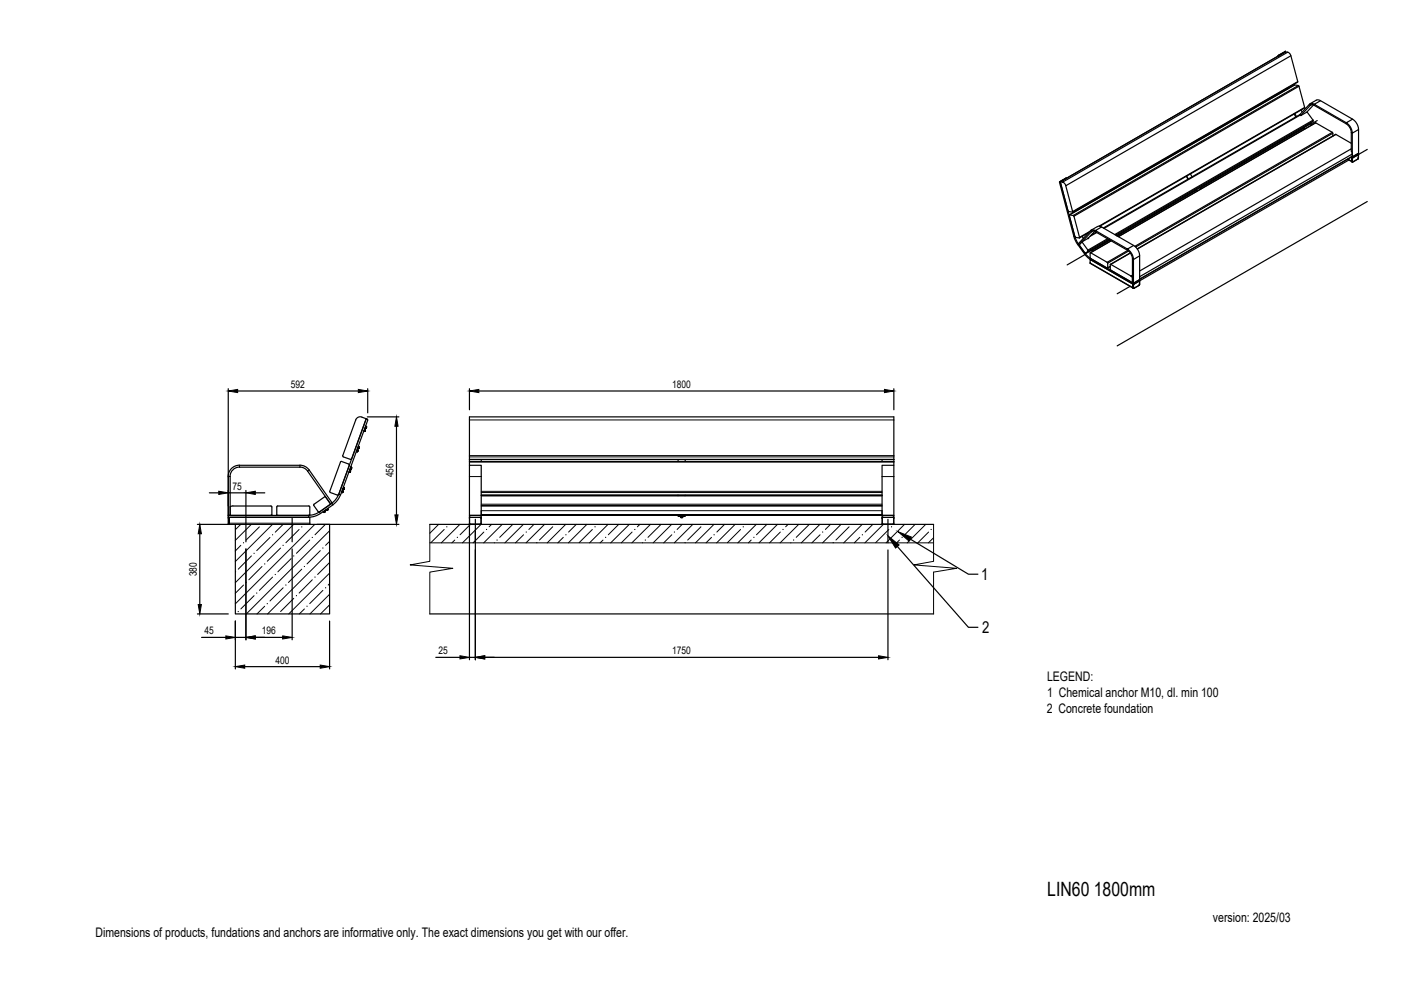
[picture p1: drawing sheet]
<svg xmlns="http://www.w3.org/2000/svg" width="297mm" height="210mm" viewBox="0 0 297 210" stroke-linecap="round" stroke-linejoin="round" font-family="sans-serif">
<!-- layer: SRAFY -->
<g fill="none" stroke="#000" stroke-width=".21">
<path d="M51 111.2l-1.1 1.1M51.1 115.6l-1.2 1.2M53.3 111.2l-3.4 3.4M53.3 117.9l-2.8 2.8M55 111.7l-2.8 2.8M57.2 114l-2.8 2.7M57.8 111.2l-7.9 7.9M59.5 116.2l-2.8 2.8M60 111.2l-1.6 1.6M61.7 118.4l-2.8 2.8M62.3 111.2l-12.4 12.3M63.4 112.3l-2.8 2.8"/>
<path d="M65.7 114.5l-2.8 2.8M66.7 111.2l-16.8 16.8M67.9 116.7l-2.8 2.9M69 111.2l-2.2 2.2M69.9 112.5l-17.7 17.7M69.9 117l-13.2 13.2M69.9 114.8l-.9 .8M69.9 119.3l-2.6 2.5M91.1 111.2v7.8l-4.1 .8 9 .7-4.9 .8v8.9M91.1 115.1h106.8M93 111.2l-1.9 1.9M94.2 112.3l-2.8 2.8"/>
<path d="M96.4 114.5l-.6 .6M97.5 111.2l-3.9 3.9M99.7 111.2l-2.2 2.2M102 111.2l-3.9 3.9M102.6 112.8l-2.3 2.3M104.2 111.2l-.5 .5M104.8 115.1h.1M106.5 111.2l-3.9 3.9M108.7 111.2l-2.8 2.7M111 111.2l-4 3.9M111 113.4l-1.7 1.7M113.2 111.2l-1.1 1.1"/>
<path d="M115.5 111.2l-4 3.9M117.2 111.7l-2.8 2.8M119.4 113.9l-1.1 1.2M119.9 111.2l-3.9 3.9M122.2 111.2l-1.6 1.6M124.4 111.2l-3.9 3.9M125.6 112.3l-2.8 2.8M127.9 114.5l-.7 .6M128.9 111.2l-3.9 3.9M131.2 111.2l-2.2 2.2M133.4 111.2l-3.9 3.9M134 112.8l-2.3 2.3"/>
<path d="M135.7 111.2l-.6 .5M136.3 115.1h-.1M137.9 111.2l-3.9 3.9M140.2 111.2l-2.8 2.7M142.4 111.2l-3.9 3.9M142.4 113.4l-1.7 1.7M144.6 111.2l-1 1.1M146.9 111.2l-3.9 3.9M148.6 111.7l-2.8 2.8M150.9 113.9l-1.2 1.2M151.4 111.2l-3.9 3.9M153.6 111.2l-1.6 1.6"/>
<path d="M155.9 111.2l-4 3.9M157 112.3l-2.8 2.8M159.3 114.5l-.6 .6M160.3 111.2l-3.9 3.9M162.6 111.2l-2.2 2.2M164.8 111.2l-3.9 3.9M165.4 112.8l-2.2 2.3M167.1 111.2l-.5 .5M167.7 115.1h-.1M169.3 111.2l-3.9 3.9M171.6 111.2l-2.8 2.7M173.8 111.2l-3.9 3.9"/>
<path d="M173.9 113.4l-1.8 1.7M176.1 111.2l-1.1 1.1M178.3 111.2l-3.9 3.9M180 111.7l-2.8 2.8M182.3 113.9l-1.2 1.2M182.8 111.2l-3.9 3.9M185 111.2l-1.6 1.6M187.3 111.2l-3.9 3.9M188.5 112.3l-2.8 2.8M190.7 114.5l-.6 .6M191.8 111.2l-3.9 3.9M194 111.2l-2.2 2.2"/>
<path d="M196.3 111.2l-4 3.9M196.9 112.8l-2.3 2.3M197.9 111.2v7.8l-4.1 .8 9 .7-4.9 .8v8.9M197.9 114l-1.1 1.1M51.6 124.1l-1.7 1.7M53.9 126.3l-2.8 2.8M55.5 120.1l-2.7 2.8M56.1 128.5l-1.6 1.7M57.8 122.4l-2.8 2.8M60 124.6l-2.8 2.8M62.3 126.9l-2.8 2.8M64 120.7l-2.8 2.8"/>
<path d="M64.5 129.1l-1 1.1M66.2 122.9l-2.8 2.8M68.5 125.2l-2.8 2.8M69.9 121.5l-8.7 8.7M69.9 126l-4.2 4.2M69.9 123.8l-.3 .3M69.9 128.2l-1.9 2"/>
</g>
<g fill="#000" stroke="#000" stroke-width=".21">
<circle cx="51.6" cy="115.1" r=".04"/>
<circle cx="56.1" cy="119.6" r=".04"/>
<circle cx="57.8" cy="113.4" r=".04"/>
<circle cx="62.3" cy="117.9" r=".04"/>
<circle cx="66.2" cy="113.9" r=".04"/>
<circle cx="68.5" cy="116.2" r=".04"/>
<circle cx="94.7" cy="111.7" r=".04"/>
<circle cx="97" cy="113.9" r=".04"/>
<circle cx="103.1" cy="112.3" r=".04"/>
<circle cx="113.8" cy="115" r=".04"/>
<circle cx="143" cy="112.8" r=".04"/>
<circle cx="159.8" cy="113.9" r=".04"/>
<circle cx="176.7" cy="115" r=".04"/>
<circle cx="189" cy="111.7" r=".04"/>
<circle cx="50.5" cy="129.7" r=".04"/>
<circle cx="54.4" cy="125.7" r=".04"/>
<circle cx="56.7" cy="128" r=".04"/>
<circle cx="65.1" cy="128.5" r=".04"/>
<circle cx="66.8" cy="122.4" r=".04"/>
<circle cx="69" cy="124.6" r=".04"/>
</g>
<!-- layer: OSY -->
<path d="M52.1 109.9v5M61.9 109.9v5M100.8 110.1v5M188.3 110.1v5" fill="none" stroke="#000" stroke-width=".25"/>
<!-- layer: OBRYSOVA -->
<path d="M91.1 111.2h106.8M91.1 130.2h106.8" fill="none" stroke="#000" stroke-width=".25"/>
<!-- layer: 0 -->
<g fill="#000" stroke="#000" stroke-width=".21">
<path d="M48.4 82.9l2-.3v.6zM76 82.6l2 .3-2 .3zM84.1 88.4l.3 2h-.7zM99.5 82.9l2-.3v.6zM187.5 82.6l2 .3-2 .3zM42.4 111.2l.3 2h-.7zM46.4 104.2l2 .3-2 .3zM52.1 104.5l2-.3v.6zM83.7 109.2h.7l-.3 2zM188.3 113.6l2.3 1.9-.7 .7zM190.4 112.7l2.8 1.2-.5 .8zM42 128.2h.7l-.3 2z"/>
<path d="M47.9 134.8l2 .3-2 .4zM52.1 135.1l2-.3v.7zM59.9 134.8l2 .3-2 .4zM97.5 139l2 .4-2 .3zM100.8 139.4l2-.4v.7zM186.3 139l2 .4-2 .3zM49.9 141.3l2-.3v.7zM67.9 141l2 .3-2 .4z"/>
<circle cx="271" cy="11.9" r=".11"/>
<circle cx="271.2" cy="11.8" r=".11"/>
<circle cx="288" cy="32.8" r=".11"/>
<circle cx="228.6" cy="51.7" r=".11"/>
<circle cx="230" cy="53.7" r=".11"/>
<circle cx="230.7" cy="50.5" r=".11"/>
<circle cx="74.2" cy="100" r=".11"/>
<circle cx="74.2" cy="99.9" r=".11"/>
<circle cx="74.2" cy="99.8" r=".08"/>
<circle cx="74.2" cy="99.8" r=".11"/>
<circle cx="74.3" cy="99.8" r=".11"/>
<circle cx="74.4" cy="99.4" r=".11"/>
<circle cx="74.4" cy="99.3" r=".11"/>
<circle cx="74.4" cy="99.2" r=".11"/>
<circle cx="74.5" cy="99.2" r=".11"/>
<circle cx="74.5" cy="99.1" r=".11"/>
<circle cx="75.7" cy="95.7" r=".11"/>
<circle cx="75.8" cy="95.6" r=".08"/>
<circle cx="75.8" cy="95.6" r=".11"/>
<circle cx="75.8" cy="95.5" r=".11"/>
<circle cx="76" cy="95.1" r=".11"/>
<circle cx="76" cy="95" r=".11"/>
<circle cx="76" cy="94.9" r=".11"/>
<circle cx="76.1" cy="94.8" r=".08"/>
<circle cx="76.1" cy="94.8" r=".11"/>
<circle cx="76.1" cy="94.9" r=".11"/>
<circle cx="77.3" cy="91.4" r=".11"/>
<circle cx="77.3" cy="91.3" r=".08"/>
<circle cx="77.3" cy="91.3" r=".11"/>
<circle cx="77.4" cy="91.3" r=".11"/>
<circle cx="77.4" cy="91.2" r=".11"/>
<circle cx="77.5" cy="90.8" r=".11"/>
<circle cx="77.6" cy="90.7" r=".11"/>
<circle cx="77.6" cy="90.6" r=".11"/>
<circle cx="77.6" cy="90.5" r=".11"/>
<circle cx="68.7" cy="108.6" r=".11"/>
<circle cx="68.8" cy="108.5" r=".11"/>
<circle cx="68.9" cy="108.5" r=".11"/>
<circle cx="68.9" cy="108.4" r=".11"/>
<circle cx="69.3" cy="108.2" r=".11"/>
<circle cx="69.3" cy="108.1" r=".11"/>
<circle cx="69.4" cy="108.1" r=".11"/>
<circle cx="69.5" cy="108" r=".11"/>
<circle cx="72.6" cy="104.4" r=".11"/>
<circle cx="72.6" cy="104.3" r=".08"/>
<circle cx="72.6" cy="104.3" r=".11"/>
<circle cx="72.6" cy="104.2" r=".11"/>
<circle cx="72.7" cy="104.1" r=".11"/>
<circle cx="72.7" cy="104.2" r=".11"/>
<circle cx="72.8" cy="103.7" r=".08"/>
<circle cx="72.8" cy="103.7" r=".11"/>
<circle cx="72.9" cy="103.6" r=".11"/>
<circle cx="72.9" cy="103.5" r=".11"/>
<circle cx="74.1" cy="100" r=".08"/>
<circle cx="74.1" cy="100" r=".11"/>
<circle cx="144.4" cy="109.7" r=".11"/>
<circle cx="144.5" cy="109.7" r=".11"/>
<circle cx="144.6" cy="109.7" r=".11"/>
<circle cx="144.7" cy="109.7" r=".11"/>
</g>
<g fill="none" stroke="#000" stroke-width=".25">
<path d="M272.4 11l-1.3 .7 1.4-.7M272.5 11l-1.5 .9M272.5 11h.1M272.5 11l-47.7 27.6M272.9 18.7v.2M273 11.1l-.5-.1-47.7 27.6M273 18.6l.1 .2M273.7 11.8l1.5 5.5-47.8 27.6-1.4-5.5M274.3 17.9l.1 .1M274.5 18l-47.8 27.6M274.5 18h-.1M275.1 17.4l-47.7 27.6"/>
<path d="M275.1 17.3v.1M275.3 18.1l.1 .2M275.3 18.1l-.8-.1-47.7 27.6M275.3 18.1l-47.8 27.6M275.4 18.3l-47.7 27.5 1.2 4.6-.9-.1-.1-.1M275.4 18.3l1.2 4.5-43.6 25.2M224.8 38.5l-.2 .1 3.1 11.5h.2M225.3 38.6l47.7-27.5 .5 .3 .2 .4-47.7 27.6-.3-.6zM225.3 38.6h-.5l1.8 6.2M226 37.8l-1.4 .7M226 37.8h.1M226.1 37.8l-1.3 .7 3.1 11.6"/>
<path d="M226.1 37.8l-1.4 .7M226.1 37.8h.1M250 31.9v.2M250.1 31.9v.2M250.9 31.4v.2M251.5 37.3l.4 .7M251.6 37.3l.4 .6M252.4 36.8l.3 .7M254.4 39.8l.2 .2M274.4 24.2l.3 .6M274.5 24.1l.4 .6M275.6 24.3l.1 .1"/>
<path d="M275.6 24.3l-41.7 24M275.7 24.4l.1 .1M275.7 24.4l-41.6 24M275.8 24.5l1.3-.8 1.3 1.8-42 24.2M275.8 23.3l.3 .4M276.4 27.1l.2 .3M276.4 27.2l-21.9 12.7M276.5 27l.2 .3M276.6 22.9l-43.4 25.1M276.6 22.8v.1M277.6 22.1l-2 2.2M277.8 26.2l.3 .3"/>
<path d="M278 22.2l-2.2 2.3M278.4 25.5v.1M278.5 22.3l-1.4 1.4M278.6 22.3l-.4-.1-.4 .2-.2-.3 .3-.2a.56 .56 0 0 1 .7 .4l6.8 4M278.9 26h.1M278.9 26l-41.8 24.2M279 26l3.5 2.1M279 26l-41.9 24.2M279.3 25.6l-1.4 .7M280 21.4l-.8-.2-1.4 .8M282.5 28.1l.1 .1M282.5 28.1l-41.9 24.1"/>
<path d="M282.6 28.3v.5M282.6 28.3l-41.8 24.1M283.2 28.5l-42.1 24.3M283.2 28.5h.1M285.4 26l1.4-.7a2.89 2.89 0 0 1 1.2 2.2l-1.3 .7a2.89 2.89 0 0 0-1.3-2.2zM285.4 26v.3a2.46 2.46 0 0 1 1.1 1.8l.2 .1v5.1M285.7 33.8l.9 .5M286 33.9l-44.4 25.7M286.5 28.1v3.9l.2 .6M286.5 30.4l-3.3-1.9-42.1 24.3M286.5 31.6l-44.9 25.9M286.6 34.2l.1 .2"/>
<path d="M286.6 33.6l.1 .7zM286.6 33.4v.1M286.7 33.2l-45.1 26M286.7 33.1v.1M286.7 33.3v.2l-.3-.1h.2v.8l-.8-.5M286.7 33.3l1.3-.8v.2l-1.3 .9M286.7 34.3v.1M286.7 33.6l.1 .7M286.8 25.3l-6.8-3.9-1.4 .7 6.8 3.9M286.8 34.3h-.1M286.8 33.4v.1M286.8 33.5l-.1 .1"/>
<path d="M286.8 34.3h.1M287.9 32.8h.1M287.9 32.8l.1 .1M287.9 33.7h.1M287.9 33.7l-1.1 .6M287.9 32.8l-1.1 .7M288 32.8v.7M288 32.8h.1M288 33.5l-.1 .2M288 32.9h.1M288 33.5h.1M288 32.9v.7"/>
<path d="M288 27.5v5l-1.3 .8M289.9 31.7l-1.9 1.1M226.6 44.8l.8 .2v-.1M227.5 45.7l.2 .1M227.5 45.7l-.8-.1 1.2 4.6M227.7 50.1l.8 1.8M227.9 50.1l.8 1.6M228 44.7v.1M228.8 51.9h.1M229.4 50.1l.3 .4M230 53.7l1.3 1.1M230 53.7l-.1 .1 .3 .4 1.1 .9"/>
<path d="M230 53.7l-1.4-2-.1 .2 1.4 1.9M230 54l-3.7 2.2M230.6 53l.1 .2M230.7 50.5l-1.3 .8M230.9 49.3l-2 1.2M231 49.1l-2.1 1.2M231.1 55l9.1 5.2v.8l-9.1-5.2zM231.1 55h.1M231.1 55.8l9.1 5.3M231.2 48.9l-2.6 2.8 .2 .2 2.8-2.9M231.4 53l.3 .3M232.1 49.1l-1.4 1.4"/>
<path d="M232.2 49.1l-.5-.1-.3 .2-.2-.3 .4-.2 .5 .1 .1 .3 6.8 4M232.4 49.2l-1 .6M232.5 49.3l-1.4 .8M233.6 48.1l-.8-.1-1.5 .8M234.7 55.6l.1 .2M234.8 50.6l-4.1 2.4-1.3-1.7-.6 .6 1.3 1.9 .6-.6M234.9 56.8h-.2M235 50.7l-4.3 2.5M235.2 50.9l-5 2.8M235.3 50.9l-3.8 2.2M235.4 56.5l-.6 .3M235.4 56.5l-.5 .3"/>
<path d="M235.4 56l4.2-2.4-4.1 2.5 4.3 2.4 .3-.2M235.5 56l-.1 .1 .1 1.2M235.5 57.3l4.6 2.6v-1.1M235.6 51.1l-4.4 2.5M236.5 49.8l41.9-24.1-.5 .5-41.2 23.8M239 52.8l1.4-.8a2.74 2.74 0 0 1 1.2 2.2l-1.3 .8a2.89 2.89 0 0 0-1.3-2.2zM239 52.8v.3a2.36 2.36 0 0 1 1.1 1.8l.2 .1v5.1l-.2-.2v-5M239.1 53.1l-4.4 2.5-3.6-2 .1 1.2 3.5 2M239.3 53.2l-4.4 2.6v1M239.8 58.5l.3 .3M240.4 52l-6.8-3.9-1.4 .8 6.8 3.9M241.5 59.6h.1"/>
<path d="M241.5 59.6l.1 .1M241.5 59.6l-1.1 .7M241.6 59.5v.1M241.6 59.7h.1M241.6 59.7v.6M241.6 58.7l45.1-26v.4l-45.1 26.1zM241.6 54.2v5.1l-1.3 .8v.2l-9-5.2v-.3l9 5.3 1.3-.8v.2l-1.3 .8M253.5 40.3l.2 .3M253.6 40.2l.2 .3M253.6 40.4l-16.7 9.6M289.9 42.7l-53 30.6M239.6 60.7l-2.7 1.6"/>
<path d="M240.2 61l.1 .1M240.2 60.3l.1 .8v-.7M240.2 60.3l.1 .1M240.2 60.2v.1M240.3 60.4h.1M240.3 60.3v.1M240.3 61.1h.1M240.4 60.2l-.1 .9M240.4 61.1h.1M241.5 60.5h.1M241.5 60.5l-1.1 .6M241.6 60.3l-.1 .2"/>
<path d="M241.6 60.3h.1M48.4 82.4v27.1M50.4 82.9h25.6M50.8 99a2 2 0 0 0-2 2M50.8 99.1h12.8M63.6 99l.7 .2 .9 .7M65.2 99.9l4.9 7 .3-.2-4.9-7a2.4 2.4 0 0 0-1.9-1.1l-12.8 .1a2.36 2.36 0 0 0-2.4 2.3v8.3h.4v-8.3M72.7 96.6l.1 .3M72.8 96.9l1.5 .5M74.1 99.6l.1 .2M74.2 99.9v.1M74.2 100h.1"/>
<path d="M74.2 99.9h.1M74.2 99.8v.1M74.2 99.8h.1M74.3 99.8h.1M74.3 99.8l-.1 .1M74.4 98.9l.1 .3M74.4 99.4h.1M74.4 99.4l-.2 .1M74.4 99.3v.1M74.4 99.3h.1M74.4 99.2v.1M74.5 99.2l-.1 .1"/>
<path d="M74.5 99.2h.1M74.5 97.3l-.2 .1M75.7 95.3l.1 .2M75.7 95.7h.1M75.7 95.7l-.2 .1M75.7 95.6h.1M75.8 95.6l-.1 .1M75.8 95.6v.1M75.8 95.6h.1M75.8 95.5h.1M75.8 95.5v.1M75.9 94.6l.2 .2"/>
<path d="M76 95.1h.1M76 95l-.2 .2M76 95h.1M76 95v.1M76 94.9v.1M76 94.9h.1M76.1 94.8h.1M76.1 94.9h-.1M76.1 94.8v.1M76.7 88.4a1.01 1.01 0 0 0-1.3 .6l-2.7 7.6M76.7 88.4l.9 .4M77.3 90.9l.1 .3"/>
<path d="M77.3 91.4h.1M77.3 91.4l-.2 .1M77.3 91.3v.1M77.3 91.3h.1M77.4 91.3h.1M77.4 91.2h.1M77.4 91.2l-.1 .1M77.5 90.3l.1 .2M77.5 90.7h.1M77.6 90.7l-.3 .1M77.6 90.7h.1M77.6 90.7l-.1 .1"/>
<path d="M77.6 90.6v.1M77.6 90.6h.1M77.6 88.7l-3 8.6M77.6 90.5h.1M77.6 90.5v.1M77.9 88.4h6.7M78 82.4v5.1M84.1 90.4v18.8M99.5 98.7h2.5v10.6h-2.5zM99.5 98.7v-10.3h90v10.3M99.5 82.4v4.5M99.5 97.8h90"/>
<path d="M99.5 97.4h90M101.5 82.9h86M102 97.4v.4M143.8 97.4v.4M145.3 97.4v.4M187 98.7h2.5v10.6h-2.5zM187 97.4v.4M189.5 82.4v4.5M41.9 111.2h6.5M42.4 113.2v15M44.4 104.5h2M48.4 104.5h3.7"/>
<path d="M48.4 109.7v1.5M48.6 111.2h21.3v19h-20v-19M48.6 109.9v1.3h-.2M48.6 110.9v-1.2h17.1v1.5M48.8 107.5v1.8h8.6M52.1 104v5.7M52.1 116.4v19.3M54.1 104.5h2M57.4 107.3l.2 .2M57.4 107.3h-8l-.6 .2M57.6 109.1l-.2 .2M57.6 107.5v1.6"/>
<path d="M58.7 107.5v1.6l.2 .2M58.7 107.5l.2-.2h6.6l.2 .2M61.9 116.4v19.3M67.2 111.2h17.4M67.4 108.5h.3M67.5 108.5l-1-1.5 2.4-1.7 1.2 1.6-2.4 1.6M67.7 108.5l-.8 .5-1.5 .3M68.4 108.5l.3 .1M68.7 108.6h.1M68.8 108.5l-.1 .1M68.8 108.5h.1M68.9 108.5h-.1"/>
<path d="M68.9 108.5h.1M68.9 108.4v.1M68.9 108.2v.2M69 105.2l-.1 .1M69 108.1h.3M69.3 108.2h.1M69.3 108.1v.1M69.5 108l-.2 .1M69.5 108h.1M69.5 107.8v.2M70 104.4l-.1-.2 2.3-6.2 .2-.2 1.5 .6 .2 .2-2.3 6.3M70 104.4l1.6 .6"/>
<path d="M70.3 106.7l.8-.7 .7-1.2 5.8-16 .2 .1 .2 .2-5.8 15.8-.8 1.4-.8 .7M70.4 106.7l-2.7 1.9M70.6 107l-3.1 2.1-1.5 .5-17.6 .1v-.4h17.1l.2-.2v-1.6M71.8 104.8l-.3 .2M72.6 103.9l.1 .2M72.6 104.4h.1M72.6 104.4l-.2 .1M72.6 104.3v.1M72.6 104.2v.1M72.6 104.2h.1M72.7 104.2h.1M72.7 104.2l-.1 .1"/>
<path d="M72.7 104.1v.1M72.8 103.2l.1 .3M72.8 103.7h.1M72.8 103.7l-.2 .1M72.9 103.6h.1M72.9 103.6l-.1 .1M72.9 103.5h.1M72.9 103.5v.1M74.2 100l-.3 .1M99.5 111l.2 .2M99.5 109.7v-.4h2.5v.4M99.5 109.7v1.3"/>
<path d="M99.5 111.4v28.5M99.5 109.7h2.5M99.7 109.7l-.2 .2M99.7 111.2h2.1M100.8 112.7v27.2M101.8 109.7l.2 .2M102 111l-.2 .2M102 107.3h85M102 109.3h85M102 105h85M102 105.1h85M102 109.7v1.3"/>
<path d="M143.8 109.3v.2h1.5v-.2M143.8 105v.1M144.2 109.5l.2 .1M144.4 109.7h.1M144.4 109.6v.1M144.5 109.6h.1M144.5 109.7h.1M144.6 109.6l-.1 .1M144.6 109.6h.1M144.6 109.7h.1M144.8 109.5l-.1 .1M145.3 105v.1"/>
<path d="M187 111l.2 .2M187 109.3h2.5v.4h-2.5zM187 108.3v.8M187 109.7v1.3M187.2 109.7l-.2 .2M187.2 111.2h2.1M188.3 116.6v23.3M189.3 109.7l.2 .2M189.5 111l-.2 .2M189.5 109.7v1.3M190.3 115.9l15 17.1h2M193 114.3l12.3 7.4h2"/>
<path d="M41.9 130.2h6.5M42.7 135.1h5.2M49.9 131.7v10.1M49.9 135.1h2.2M54.1 135.1h5.8M69.9 131.7v10.1M92.4 139.4h5.1M99.5 139.4h1.3M102.8 139.4h83.5M51.9 141.3h16"/>
</g>
<g fill="none" stroke="#000" stroke-width=".21">
<path d="M50.8 98.7v.4M63.6 98.7v.4M65.6 99.7l-.4 .2M74.2 99.9h.1M74.2 100h.1M74.2 99.8h.1M74.4 99.4h.1M74.5 99.1h.1M75.7 95.7h.1M75.8 95.5h.1M76 95.1h.1M77.3 91.4h.1"/>
<path d="M77.3 91.3h.1M77.4 91.2h.1M77.5 90.7v.1M77.6 90.5h.1M99.5 98h90M99.5 96.6h90M99.5 96.9h90M99.5 89h90M99.5 97.4h90M48.4 101h.4M48.4 109.7v.2M48.6 109.9h-.2v1.1"/>
<path d="M48.6 111h-.2v.2M48.6 110.9h17.1M65.4 109.3v.4M67.7 108.6l.3 .3M68.7 108.6h.1M68.9 108.4h.1M69.3 108.1v.1M69.5 108h.1M70.4 106.7l.2 .3M71.8 104.8l.4 .1M72.6 104.4h.1M72.6 104.3h.1"/>
<path d="M72.7 104.1h.1M72.9 103.5h.1M99.5 101h2.5M99.6 111l.1 .1M99.7 109.7l-.1 .2-.1 1.1M99.7 109.7h.1M99.7 111.1v.1M99.7 111.1h2.1M99.7 109.7h2.1M101.8 109.7l.2 .2M101.8 109.7h.1M101.8 111.1v.1"/>
<path d="M102 109.9h.1M102 109.9v1.1M102 111l-.2 .1M102 104.2h85M102 108.3h85M102 109.1h85M102 104.4h85M102 105h85M102 107.2h85M102 106.9h85M102 105.1h85M143.9 109.3v.2"/>
<path d="M144.4 109.6v.1M144.6 109.6h.1M144.6 109.6v.1M144.7 109.6h.1M145.2 109.3v.2M187 109.9v1.1M187 101h2.5M187.1 111l.1 .1M187.2 109.7l-.1 .2M187.2 111.1h2.1M187.2 109.7h2.1M187.2 109.7h.1"/>
<path d="M187.2 111.1v.1M189.3 109.7l.2 .2M189.3 109.7h.1M189.3 111.1v.1M189.5 111l-.2 .1M189.5 109.9h.1M189.5 111h.1M189.5 109.9v1.1"/>
</g>
<g fill="#fff" stroke="#fff" stroke-width=".35">
<path d="M256.5 196.4h14.2v3.6h-14.2z"/>
<path d="M221.4 117.8h12.5v3.6h-12.5z"/>
<path d="M221.4 120.6h36.7v3.6h-36.7z"/>
<path d="M221.4 123.8h20v3.6h-20z"/>
<path d="M19.8 192.6h137.8v3.6h-137.8z"/>
<path d="M256.6 188.4h25.7v2.4h-25.7z"/>
<path d="M256.6 186.4h30.7v2.4h-30.7z"/>
</g>
<text font-size="4.2" x="222" y="189.9">LIN60 1800mm</text>
<g font-size="3.5">
<text x="208" y="123">1</text>
<text x="208.2" y="134.3">2</text>
</g>
<g font-size="2.8">
<text x="222" y="144.4">LEGEND:</text>
<text x="222" y="147.9">1 Chemical anchor M10, dl. min 100</text>
<text x="221.9" y="151.1">2 Concrete foundation</text>
<text x="257.2" y="195.4">version: 2025/03</text>
<text x="20.2" y="198.6">Dimensions of products, fundations and anchors are informative only. The exact dimensions you get with our offer.</text>
</g>
<g font-size="2.2">
<text x="61.7" y="82.2">592</text>
<text x="142.5" y="82.2">1800</text>
<text x="83.4" y="101.2" transform="rotate(-90 83.4 101.2)">456</text>
<text x="49.3" y="103.8">75</text>
<text x="41.7" y="122.2" transform="rotate(-90 41.7 122.2)">380</text>
<text x="43.3" y="134.5">45</text>
<text x="55.5" y="134.5">196</text>
<text x="58.4" y="140.7">400</text>
<text x="93" y="138.7">25</text>
<text x="142.5" y="138.7">1750</text>
</g>
</svg>
